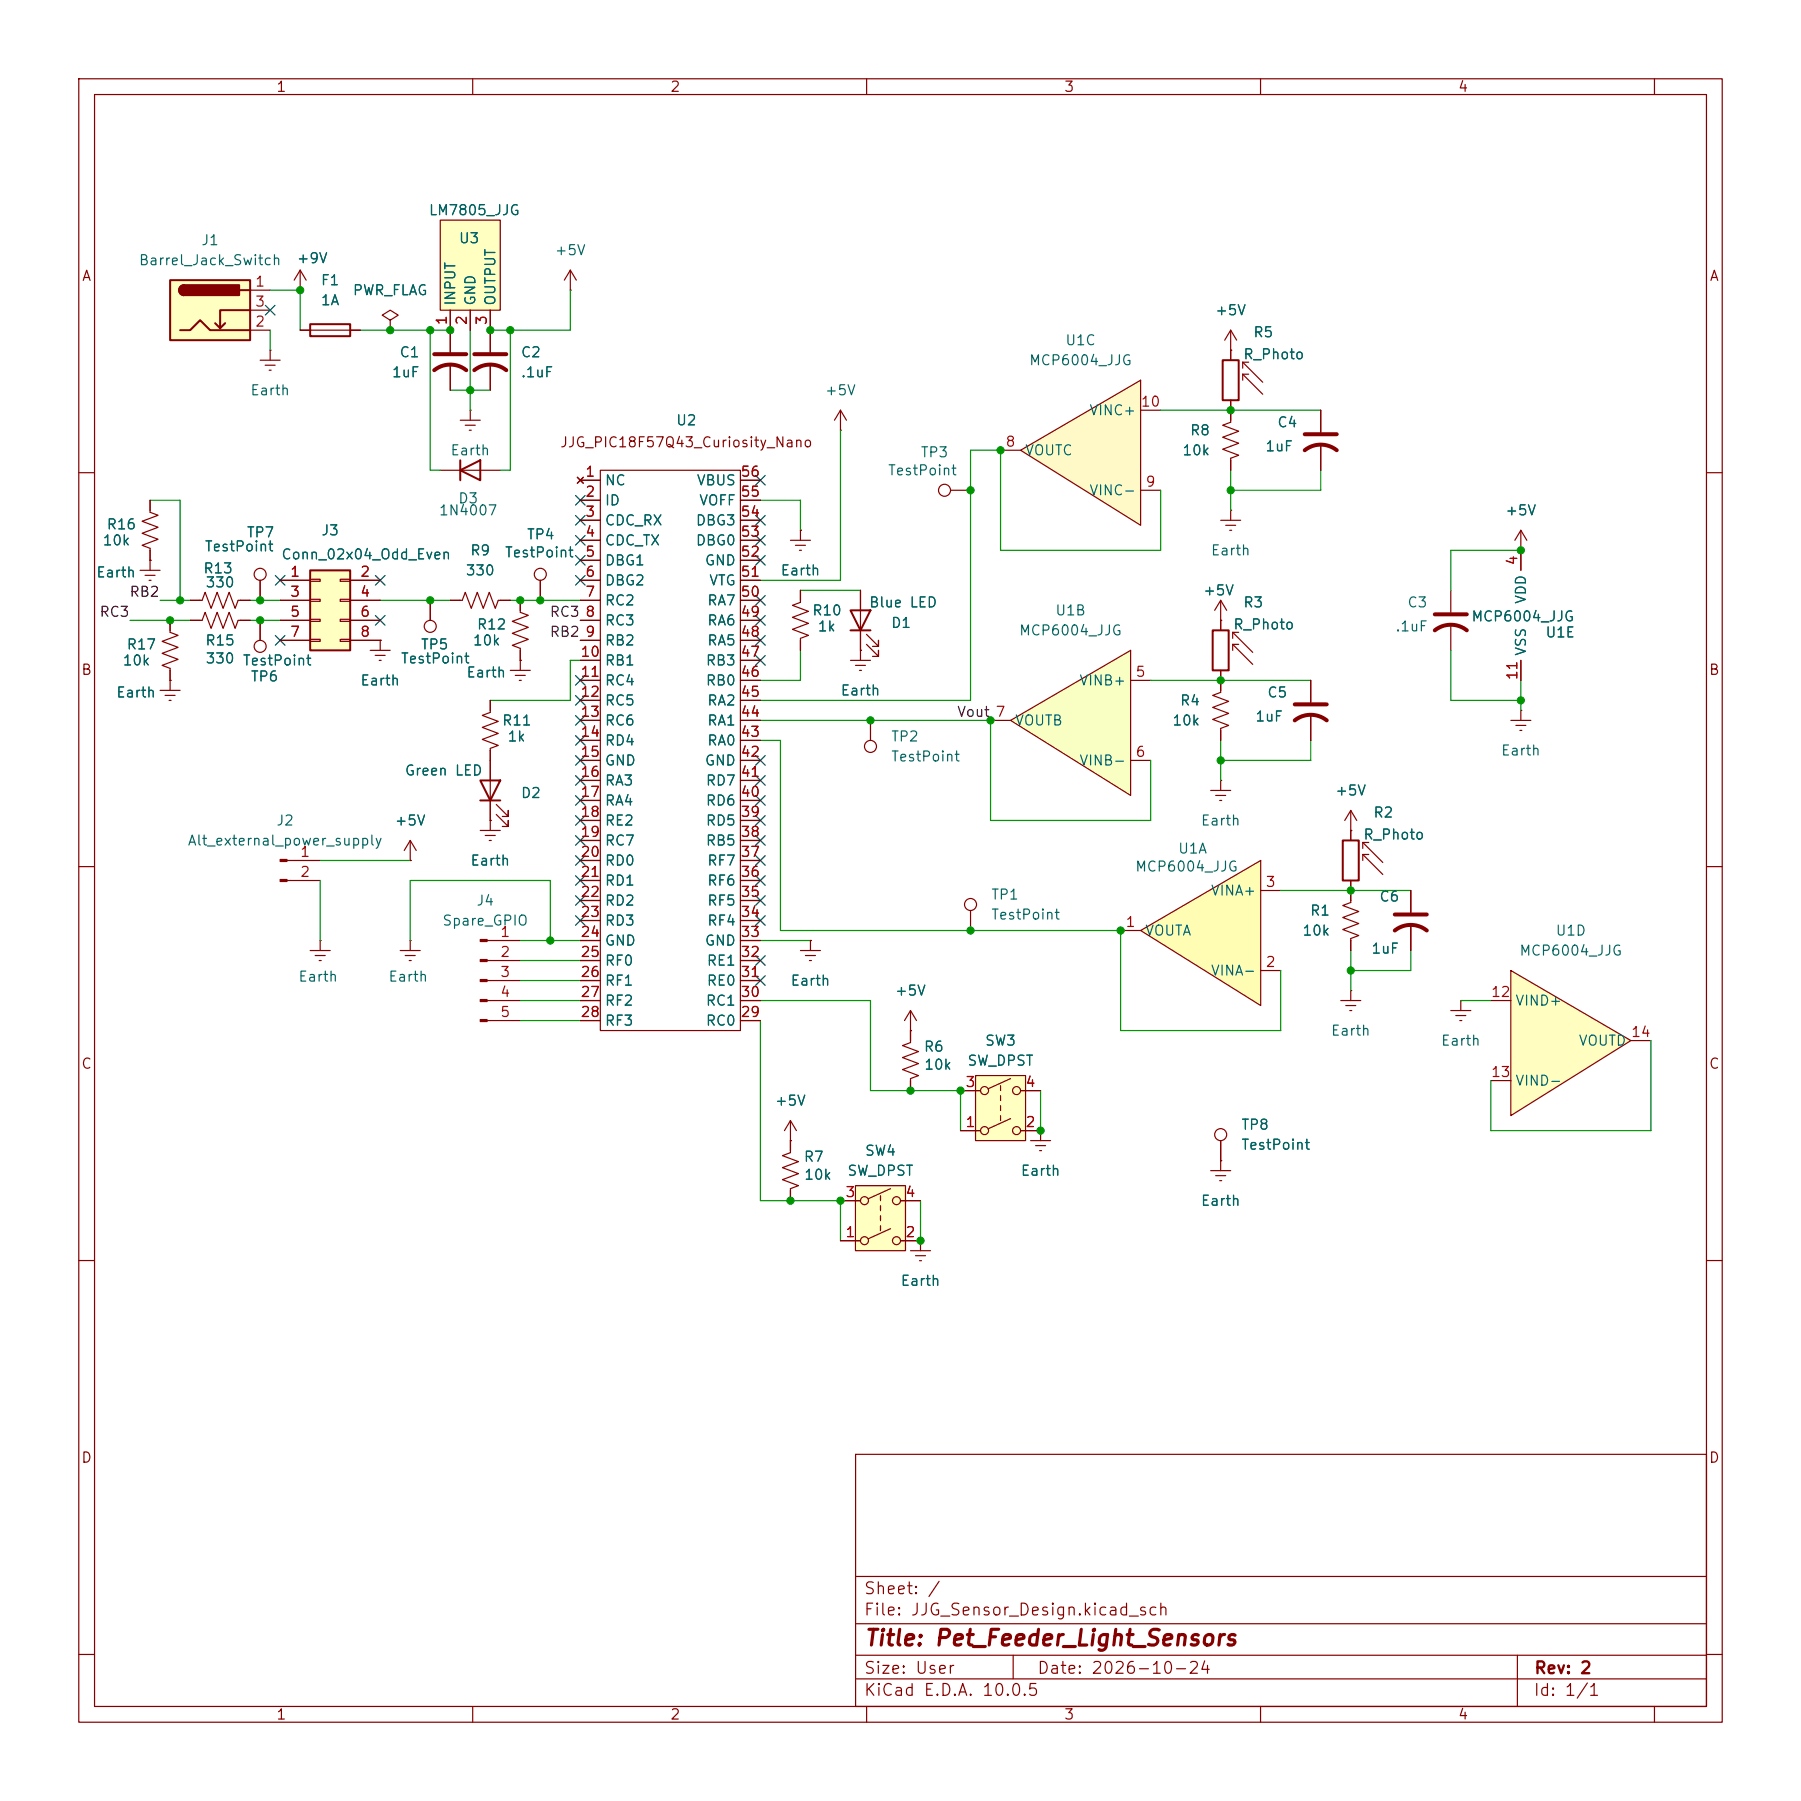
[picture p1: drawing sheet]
<svg xmlns="http://www.w3.org/2000/svg" width="229mm" height="229mm" viewBox="0 0 229 229" stroke-linecap="round" stroke-linejoin="round" font-family="sans-serif">
<g fill="none" stroke="#840000" stroke-width=".15">
<path d="M10 10h208.6v208.6h-208.6zM12 12h204.6v204.6h-204.6zM60 10v2M110 10v2M160 10v2M210 10v2M10 60h2M216.6 60h2M10 110h2M40.6 119.4h.1M40.6 119.4v1.3M216.6 110h2"/>
<path d="M39.4 120.7h2.5M40 121.3h1.3M40.5 121.9h.3M10 160h2M216.6 160h2M108.6 184.6h108v32h-108zM10 210h2M60 216.6v2M108.6 213.1h108M108.6 210.1h108M108.6 206.1h108M108.6 200.1h108"/>
<path d="M110 216.6v2M128.6 210.1v3M160 216.6v2M192.6 210.1v6.5M210 216.6v2M216.6 210h2"/>
</g>
<path d="M123.8 136.5h6.4v8.3h-6.4z" fill="#ffffc2"/>
<g fill="none" stroke="#840000" stroke-width=".15">
<path d="M121.9 138.4h2.6M123.8 136.5h6.4v8.3h-6.4zM127 137.8v.6M127 139.1v.6M128.3 136.9l-2.8 1.3M129.5 138.4h2.6M121.9 143.5h2.6M127 140.3v.7M127 141.6v.6M128.3 142l-2.8 1.3M129.5 143.5h2.6"/>
<circle cx="125" cy="138.4" r=".51"/>
<circle cx="129" cy="138.4" r=".51"/>
<circle cx="125" cy="143.5" r=".51"/>
<circle cx="129" cy="143.5" r=".51"/>
</g>
<path d="M128.3 91.4l15.2-8.8v18.4z" fill="#f9ffc2"/>
<path d="M125.7 91.4h2.6M128.3 91.4l15.2-8.8v18.4zM143.5 86.4h2.5M143.5 96.5h2.5" fill="none" stroke="#840000" stroke-width=".15"/>
<path d="M144.8 118.1l15.2-8.9v18.4z" fill="#fffcb4"/>
<g fill="none" stroke="#840000" stroke-width=".15">
<path d="M68.6 73.7v2.5M101.6 74.9v1.6l-1 .3 2 .8-2 .8 2 .7-2 .8 2 .7-1 .4v1.6M154.9 99.1h.1M154.9 99.1v1.2M142.2 118.1h2.6M144.8 118.1l15.2-8.9v18.4zM153.7 100.3h2.5M154.3 101h1.3M154.8 101.6h.3M160 113h2.6M160 123.2h2.6"/>
<circle cx="68.6" cy="72.9" r=".76"/>
</g>
<path d="M191.8 123.2l15.2 8.9-15.2 9.5z" fill="#fffdc0"/>
<g fill="none" stroke="#840000" stroke-width=".15">
<path d="M72.4 36.8h.1M72.4 34.3l.8 1.3M72.4 34.3l-.8 1.3M72.4 34.3v2.5M106.7 54.6h.1M106.7 52.1l.7 1.2M106.7 52.1l-.8 1.2M106.7 52.1v2.5M57.1 76.2h1.6l.4-1 .7 2 .8-2 .7 2 .8-2 .8 2 .3-1h1.6M100.3 68.6h2.6M101 69.2h1.2M101.5 69.9h.2"/>
<path d="M101.6 67.3h.1M101.6 67.3v1.3M184.1 74.9v2.8M184.1 79.2v3.4M193 69.9h.1M193 67.3l-.7 1.3M193 67.3l.8 1.3M193 67.3v5.1M62.2 96.5v8.9M166.4 86.4v2.8M166.4 90.7v3.3M193 83.8v2.6"/>
<path d="M61 105.4h2.5M61.6 106h1.3M62.1 106.7h.3M62.2 104.1h.1M63 103.4l1.5 1.5v-.8v.8h-.7M63 102.1l1.5 1.5v-.7v.7h-.7M171.4 111.8v2.8l-1 .3 2.1 .8-2.1 .8 2.1 .7-2.1 .8 2.1 .7-1.1 .4v1.6M171.4 105.4h.1M171.4 102.9v3.8M171.4 102.9l.8 1.2M171.4 102.9l-.7 1.2M173 108.5l2.5 2.5"/>
<path d="M173 108.5h.7M173 106.9v.8M173 108.5v.7M173 106.9l2.5 2.6M173 106.9h.7M179.1 113v2.8M179.1 117.3v3.4M115.6 130.8h.1M115.6 128.3l.7 1.2M115.6 128.3l-.8 1.2M115.6 128.3v2.5M184.1 128.3h2.6"/>
<path d="M184.8 128.9h1.3M185.3 129.5h.2M185.4 127h.1M185.4 127v1.3M189.2 127h2.6M189.2 137.2h2.6M191.8 123.2l15.2 8.9-15.2 9.5zM207 132.1h2.5"/>
</g>
<path d="M61 99.1h2.5l-1.3 2.5zM61 101.6h2.5M170.4 106.7h2.1v5.1h-2.1z" fill="none" stroke="#840000" stroke-width=".25"/>
<path d="M182.1 78h4.1M164.3 91.4a3.3 3.3 0 0 1 4.1 0M164.3 89.4h4.1M182.1 80a3.3 3.3 0 0 1 4.1 0M177 118.1a3.3 3.3 0 0 1 4.1 0M177 116.1h4.1" fill="none" stroke="#840000" stroke-width=".51"/>
<path d="M55.9 27.9h7.6v11.5h-7.6z" fill="#ffffc2"/>
<g fill="none" stroke="#840000" stroke-width=".15">
<path d="M38.1 36.8h.1M38.1 34.3l-.8 1.3M38.1 34.3l.8 1.3M38.1 34.3v2.5M55.9 27.9h7.6v11.5h-7.6zM57.1 39.4v2.5M59.7 39.4v2.5M62.2 39.4v5.3M33 45.7h2.6M33.7 46.4h1.2M34.2 47h.2M34.3 44.5h.1"/>
<path d="M34.3 44.5v1.2M38.1 41.9h7.6M49.5 40.6l1-.6-1-.6-1 .6 1 .6v1.3M49.5 41.9h.1M55.9 59.7h7.6M58.4 53.3h2.6M59.1 54h1.2M59.6 54.6h.2M59.7 52.1h.1M59.7 52.1v1.2M62.2 46.2v3.3M156.2 44.5h.1"/>
<path d="M156.2 41.9v3.8M156.2 50.8v1.3M156.2 41.9l.8 1.3M156.2 41.9l-.8 1.3M157.7 47.5l2.6 2.5M157.7 47.5h.8M157.7 46v.7M157.7 47.5v.8M157.7 46l2.6 2.5M157.7 46h.8M17.8 72.4h2.5M18.4 73h1.3"/>
<path d="M18.9 73.7h.3M19 63.5v1.5l1.1 .4-2.1 .8 2.1 .7-2.1 .8 2.1 .8-2.1 .7 1 .4v2.8M19 71.1h.1M21.6 78.7v1.6l1 .3-2 .8 2 .8-2 .7 2 .8-2 .8 1 .3v2.8M24.1 78.7h1.6l.3-1 .8 2.1 .8-2.1 .7 2.1 .8-2.1 .7 2.1 .4-1.1h1.5M24.1 76.2h1.6l.3-1 .8 2 .8-2 .7 2 .8-2 .7 2 .4-1h1.5M33 73.7v2.5M33 78.7v2.6M54.6 76.2v2.5M66 76.2v1.5l1.1 .4-2.1 .8 2.1 .7-2.1 .8 2.1 .8-2.1 .7 1 .4v2.8M154.9 78.7h.1M154.9 76.2v3.8"/>
<path d="M154.9 76.2l.8 1.3M154.9 76.2l-.7 1.3M20.3 87.6h2.6M21 88.3h1.2M21.5 88.9h.2M21.6 86.4h.1M62.2 88.9v1.5l-1 .4 2 .8-2 .7 2 .8-2 .8 2 .7-1 .4v1.5M64.8 85.1h2.5M65.4 85.7h1.3M65.9 86.4h.3M66 83.8h.1M154.9 85.1v2.8l-1 .4 2.1 .7-2.1 .8 2.1 .8-2.1 .7 2.1 .8-1.1 .4v1.5"/>
<path d="M156.5 81.8l2.5 2.5M156.5 81.8h.7M156.5 80.3v.7M156.5 81.8v.8M156.5 80.3l2.5 2.5M156.5 80.3h.7M61.8 119.4h4.2M102.9 119.4h.1M102.9 119.4v1.3M123.2 115.6v2.5M61.8 121.9h4.2M61.8 124.5h4.2"/>
<path d="M61.8 127h4.2M61.8 129.5h4.2M101.6 120.7h2.5M102.2 121.3h1.3M102.7 121.9h.3M115.6 130.8v1.5l-1 .4 2 .8-2 .7 2 .8-2 .8 2 .7-1 .4v1.5"/>
<circle cx="33" cy="72.9" r=".76"/>
<circle cx="54.6" cy="79.5" r=".76"/>
<circle cx="33" cy="82" r=".76"/>
<circle cx="123.2" cy="114.8" r=".76"/>
</g>
<path d="M39.4 41.1h5v1.6h-5zM58.4 59.7l2.6-1.3v2.6zM58.4 58.4v2.6M155.2 45.7h2v5.1h-2zM153.9 80h2.1v5.1h-2.1z" fill="none" stroke="#840000" stroke-width=".25"/>
<path d="M60.2 47a3.3 3.3 0 0 1 4.1 0M60.2 45h4.1" fill="none" stroke="#840000" stroke-width=".51"/>
<g fill="#840000" stroke="#840000" stroke-width=".15">
<path d="M61 119.3h.8v.2h-.8z"/>
<path d="M61 121.8h.8v.2h-.8z"/>
<path d="M61 124.3h.8v.3h-.8z"/>
<path d="M61 126.9h.8v.2h-.8z"/>
<path d="M61 129.4h.8v.3h-.8z"/>
</g>
<path d="M21.6 35.6h10.1v7.6h-10.1z" fill="#ffffc2"/>
<path d="M21.6 35.6h10.1v7.6h-10.1zM23.4 36.2a.64 .64 0 0 0-.7 .6 .64 .64 0 0 0 .7 .7M30.5 36.8h1.2M31.7 39.4h-3.8v2.3l-.6-.7M22.9 41.9h1.2l1.3-1.3 1.3 1.3h5M28.6 41l-.7 .7" fill="none" stroke="#840000" stroke-width=".25"/>
<g fill="#840000" stroke="#840000" stroke-width=".25">
<path d="M22.9 36.4l.5-.2v1.3a.63 .63 0 0 1-.6-.4 .63 .63 0 0 1 .1-.7z"/>
<path d="M23.4 36.2h7v1.3h-7z"/>
</g>
<g fill="none" stroke="#840000" stroke-width=".15">
<path d="M31.7 36.8h2.6M31.7 39.4h2.6M31.7 41.9h2.6M120.6 62.2h2.6M107.9 83.8h2.6M108.6 84.5h1.3M109.1 85.1h.2M109.2 82.6h.1M109.2 82.6v1.2M52.1 109.2h.1M52.1 106.7l.7 1.3M52.1 106.7l-.8 1.3"/>
<path d="M52.1 106.7v2.5M100.3 144.8h.1M100.3 142.2l.8 1.3M100.3 142.2l-.7 1.3M100.3 142.2v2.6"/>
<circle cx="119.9" cy="62.2" r=".76"/>
</g>
<path d="M108.6 150.5h6.3v8.3h-6.3z" fill="#ffffc2"/>
<g fill="none" stroke="#840000" stroke-width=".15">
<path d="M47 82.6h2.5M47.6 83.2h1.3M48.1 83.8h.3M48.3 81.3h.1M48.3 81.3v1.3M36.4 109.2h4.2M36.4 111.8h4.2M52.1 119.4h.1M52.1 119.4v1.3M50.8 120.7h2.5M51.4 121.3h1.3M51.9 121.9h.3"/>
<path d="M100.3 144.8v1.5l-1 .4 2 .7-2 .8 2 .8-2 .7 2 .8-1 .4v1.5M106.7 157.5h2.5M106.7 152.4h2.5M108.6 150.5h6.3v8.3h-6.3zM111.8 151.8v.6M111.8 153v.7M111.8 154.3v.6M111.8 155.6v.6M113 150.9l-2.8 1.2M113 156l-2.8 1.2M114.3 157.5h2.5M114.3 152.4h2.5"/>
<path d="M115.6 158.8h2.5M116.2 159.4h1.3M116.8 157.5h.1M116.8 157.5v1.3M116.7 160h.3"/>
<circle cx="109.7" cy="157.5" r=".51"/>
<circle cx="109.7" cy="152.4" r=".51"/>
<circle cx="113.8" cy="157.5" r=".51"/>
<circle cx="113.8" cy="152.4" r=".51"/>
</g>
<g fill="#840000" stroke="#840000" stroke-width=".15">
<path d="M35.6 109.1h.8v.2h-.8z"/>
<path d="M35.6 111.6h.8v.3h-.8z"/>
</g>
<path d="M39.4 72.4h5v10.2h-5z" fill="#ffffc2"/>
<path d="M39.4 72.4h5v10.2h-5zM107.9 77.5h2.6l-1.3 2.5zM107.9 80h2.6" fill="none" stroke="#840000" stroke-width=".25"/>
<g fill="none" stroke="#840000" stroke-width=".15">
<path d="M57.1 41.9v2.8M57.1 46.2v3.3M76.2 59.7h17.8v71.1h-17.8zM35.6 73.7h3.8M35.6 76.2h3.8M35.6 78.7h3.8M39.4 73.5h1.2v.3h-1.2zM39.4 76.1h1.2v.2h-1.2zM39.4 78.6h1.2v.3h-1.2zM43.2 73.5h1.2v.3h-1.2zM43.2 76.1h1.2v.2h-1.2zM43.2 78.6h1.2v.3h-1.2z"/>
<path d="M44.4 73.7h3.9M44.4 76.2h3.9M44.4 78.7h3.9M73.3 60.6l.7 .7M73.7 73.7h2.5M73.7 76.2h2.5M73.7 78.7h2.5M73.7 61h2.5M73.7 63.5h2.5M73.7 66h2.5M73.7 68.6h2.5M73.7 71.1h2.5"/>
<path d="M74 60.6l-.7 .7M94 73.7h2.5M94 76.2h2.5M94 78.7h2.5M94 61h2.5M94 63.5h2.5M94 66h2.5M94 68.6h2.5M94 71.1h2.5M109.2 74.9v7.7M35.6 81.3h3.8M39.4 81.2h1.2v.2h-1.2z"/>
<path d="M43.2 81.2h1.2v.2h-1.2zM44.4 81.3h3.9M73.7 81.3h2.5M73.7 83.8h2.5M73.7 86.4h2.5M73.7 88.9h2.5M73.7 91.4h2.5M73.7 94h2.5M73.7 96.5h2.5M73.7 99.1h2.5M94 81.3h2.5M94 83.8h2.5"/>
<path d="M94 86.4h2.5M94 88.9h2.5M94 91.4h2.5M94 94h2.5M94 96.5h2.5M94 99.1h2.5M110 81.8l1.5 1.5v-.7v.7h-.8M110 80.5l1.5 1.5v-.7v.7h-.8M110.5 91.4v2.6M191.8 91.4h2.5M192.4 92.1h1.3M192.9 92.7h.3"/>
<path d="M193 90.2h.1M193 90.2v1.2M73.7 101.6h2.5M73.7 104.1h2.5M73.7 106.7h2.5M73.7 109.2h2.5M73.7 111.8h2.5M73.7 114.3h2.5M73.7 116.8h2.5M73.7 119.4h2.5M94 101.6h2.5M94 104.1h2.5"/>
<path d="M94 106.7h2.5M94 109.2h2.5M94 111.8h2.5M94 114.3h2.5M94 116.8h2.5M94 119.4h2.5M73.7 121.9h2.5M73.7 124.5h2.5M73.7 127h2.5M73.7 129.5h2.5M94 121.9h2.5M94 124.5h2.5"/>
<path d="M94 127h2.5M94 129.5h2.5M170.2 127h2.5M170.8 127.6h1.3M171.3 128.3h.3M171.4 125.7h.1M171.4 125.7v1.3M130.8 144.8h2.5M131.4 145.4h1.3M132 146.1h.2M132.1 143.5h.1M132.1 143.5v1.3"/>
<path d="M153.7 148.6h2.5M154.3 149.2h1.3M154.8 149.9h.3M154.9 147.3h.1M154.9 144.8v3.8"/>
<circle cx="110.5" cy="94.7" r=".76"/>
<circle cx="154.9" cy="144" r=".76"/>
</g>
<path d="M55.1 47a3.3 3.3 0 0 1 4.1 0M55.1 45h4.1" fill="none" stroke="#840000" stroke-width=".51"/>
<path d="M129.5 57.2l15.3-8.9v18.4z" fill="#fff9c7"/>
<g fill="none" stroke="#840000" stroke-width=".15">
<path d="M38.1 36.8h.1M57.1 39.4v5.3M59.7 39.4v2.5M62.2 39.4v5.3M38.1 41.9h1.3M44.4 41.9h1.3M49.5 41.9h.1M57.1 46.2v3.3M62.2 46.2v3.3M127 57.2h2.5M129.5 57.2l15.3-8.9v18.4zM144.8 52.1h2.5"/>
<path d="M156.2 50.8v2.8l-1 .4 2 .7-2 .8 2 .8-2 .7 2 .8-1 .4v1.5M156.2 44.5h.1M156.2 44.5v1.2M167.6 52.1v2.8M167.6 56.4v3.3M19 71.1h.1M19 63.5v1.3M19 69.9v1.2M21.6 78.7v1.3M24.1 78.7h1.3M24.1 76.2h1.3M30.5 78.7h1.2"/>
<path d="M30.5 76.2h1.2M33 73.7v2.5M33 78.7v2.6M35.6 78.7h3.8M35.6 76.2h3.8M35.6 73.7h3.8M44.4 78.7h3.9M44.4 76.2h3.9M44.4 73.7h3.9M54.6 76.2v2.5M57.1 76.2h1.3M63.5 76.2h1.3"/>
<path d="M66 76.2v1.3M68.6 73.7v2.5M73.3 60.6l.7 .7M73.7 66h2.5M73.7 78.7h2.5M73.7 76.2h2.5M73.7 73.7h2.5M73.7 61h2.5M73.7 63.5h2.5M73.7 68.6h2.5M73.7 71.1h2.5M74 60.6l-.7 .7"/>
<path d="M94 66h2.5M94 78.7h2.5M94 76.2h2.5M94 73.7h2.5M94 61h2.5M94 63.5h2.5M94 68.6h2.5M94 71.1h2.5M101.6 67.3h.1M101.6 74.9v1.3M109.2 74.9v2.6M144.8 62.2h2.5"/>
<path d="M154.9 78.7h.1M154.9 66h2.6M154.9 78.7v1.3M155.6 66.7h1.2M156.1 67.3h.2M156.2 64.8h.1M156.2 64.8v1.2M193 69.9h.1M193 69.9v2.5M21.6 86.4h.1M21.6 85.1v1.3M35.6 81.3h3.8"/>
<path d="M44.4 81.3h3.9M48.3 81.3h.1M62.2 88.9v1.3M62.2 95.3v3.8M66 83.8h.1M66 82.6v1.2M73.7 81.3h2.5M73.7 83.8h2.5M73.7 86.4h2.5M73.7 88.9h2.5M73.7 91.4h2.5M73.7 94h2.5"/>
<path d="M73.7 96.5h2.5M73.7 99.1h2.5M94 81.3h2.5M94 83.8h2.5M94 86.4h2.5M94 88.9h2.5M94 91.4h2.5M94 94h2.5M94 96.5h2.5M94 99.1h2.5M101.6 81.3v1.3M109.2 82.6h.1"/>
<path d="M109.2 80v2.6M154.9 85.1v2.5M154.9 92.7v1.3M166.4 86.4v2.8M166.4 90.7v3.3M193 83.8v2.6M52.1 109.2h.1M62.2 104.1h.1M62.2 101.6v2.5M73.7 101.6h2.5M73.7 104.1h2.5M73.7 106.7h2.5"/>
<path d="M73.7 109.2h2.5M73.7 111.8h2.5M73.7 114.3h2.5M73.7 116.8h2.5M73.7 119.4h2.5M94 101.6h2.5M94 104.1h2.5M94 106.7h2.5M94 109.2h2.5M94 111.8h2.5M94 114.3h2.5M94 116.8h2.5"/>
<path d="M94 119.4h2.5M102.9 119.4h.1M171.4 105.4h.1M171.4 105.4v1.3M171.4 111.8v2.5M171.4 119.4v1.3M179.1 113v2.8M179.1 117.3v3.4M73.7 121.9h2.5M73.7 124.5h2.5M73.7 127h2.5M73.7 129.5h2.5"/>
<path d="M94 121.9h2.5M94 124.5h2.5M94 127h2.5M94 129.5h2.5M115.6 130.8h.1M115.6 130.8v1.3M115.6 137.2v1.2M121.9 138.4h2.6M129.5 138.4h2.6M100.3 144.8h.1M100.3 144.8v1.3M100.3 151.1v1.3"/>
<path d="M106.7 157.5h2.5M106.7 152.4h2.5M114.3 157.5h2.5M114.3 152.4h2.5M116.8 157.5h.1M121.9 143.5h2.6M129.5 143.5h2.6M132.1 143.5h.1M154.9 147.3h.1M154.9 144.8v2.5"/>
</g>
<path d="M165.6 57.2a3.3 3.3 0 0 1 4.1 0M165.6 55.1h4.1" fill="none" stroke="#840000" stroke-width=".51"/>
<g fill="none" stroke="#009600" stroke-width=".15">
<path d="M34.3 36.8h3.8v5.1M72.4 36.8v5.1h-10.2M34.3 41.9v2.6M45.7 41.9h11.4M54.6 41.9v17.8h1.3M57.1 49.5h5.1M59.7 41.9v10.2M64.8 41.9v17.8h-1.3M106.7 54.6v19.1h-10.2M147.3 52.1h20.3M156.2 59.7v5.1M167.6 59.7v2.5h-11.4"/>
<path d="M16.5 78.7h7.6M19 63.5h3.9v12.7M20.3 76.2h3.8M31.7 76.2h3.9M31.7 78.7h3.9M48.3 76.2h8.8M64.8 76.2h8.9M96.5 63.5h5.1v3.8M101.6 74.9h7.6M147.3 62.2v7.7h-20.3v-12.7h-3.8v31.7h-26.7M193 69.9h-8.9v5M73.7 83.8h-1.3v5.1h-10.2"/>
<path d="M96.5 94h2.6v24.1h43.1v12.7h20.4v-7.6M96.5 91.4h29.2v12.7h20.3v-7.6M101.6 82.6v3.8h-5.1M146 86.4h20.4M154.9 94v5.1M166.4 94v2.5h-11.5M184.1 82.6v6.3h8.9M193 86.4v3.8M40.6 111.8v7.6M40.6 109.2h11.5M52.1 119.4v-7.6h17.7v7.6M66 119.4h7.7"/>
<path d="M96.5 119.4h6.4M162.6 113h16.5M66 129.5h7.7M66 124.5h7.7M66 127h7.7M66 121.9h7.7M96.5 127h14v11.4h11.4v5.1M96.5 129.5v22.9h10.2v5.1M132.1 138.4v5.1M171.4 120.7v5M179.1 120.7v2.5h-7.7M185.4 127h3.8"/>
<path d="M209.5 132.1v11.4h-20.3v-6.3M116.8 152.4v5.1"/>
</g>
<g fill="none" stroke="#000084" stroke-width=".15">
<path d="M33.7 38.8l1.2 1.2M34.9 38.8l-1.2 1.2M35 73.1l1.2 1.2M36.2 73.1l-1.2 1.2M47.7 73.1l1.2 1.2M47.7 78.1l1.2 1.2M48.9 73.1l-1.2 1.2M48.9 78.1l-1.2 1.2M73.1 70.5l1.2 1.2M73.1 68l1.2 1.2M73.1 73.1l1.2 1.2M73.1 62.9l1.2 1.2"/>
<path d="M73.1 65.4l1.2 1.2M74.3 70.5l-1.2 1.2M74.3 68l-1.2 1.2M74.3 73.1l-1.2 1.2M74.3 62.9l-1.2 1.2M74.3 65.4l-1.2 1.2M95.9 75.6l1.2 1.2M95.9 78.1l1.2 1.2M95.9 60.4l1.2 1.2M95.9 70.5l1.2 1.2M95.9 65.4l1.2 1.2M95.9 68l1.2 1.2"/>
<path d="M97.1 75.6l-1.2 1.2M97.1 78.1l-1.2 1.2M97.1 68l-1.2 1.2M97.1 70.5l-1.2 1.2M97.1 60.4l-1.2 1.2M97.1 65.4l-1.2 1.2M35 80.7l1.2 1.2M36.2 80.7l-1.2 1.2M73.1 90.8l1.2 1.2M73.1 98.5l1.2 1.2M73.1 93.4l1.2 1.2M73.1 95.9l1.2 1.2"/>
<path d="M73.1 85.8l1.2 1.2M73.1 88.3l1.2 1.2M74.3 98.5l-1.2 1.2M74.3 90.8l-1.2 1.2M74.3 93.4l-1.2 1.2M74.3 95.9l-1.2 1.2M74.3 85.8l-1.2 1.2M74.3 88.3l-1.2 1.2M95.9 98.5l1.2 1.2M95.9 95.9l1.2 1.2M95.9 83.2l1.2 1.2M95.9 80.7l1.2 1.2"/>
<path d="M97.1 98.5l-1.2 1.2M97.1 95.9l-1.2 1.2M97.1 83.2l-1.2 1.2M97.1 80.7l-1.2 1.2M73.1 101l1.2 1.2M73.1 106.1l1.2 1.2M73.1 116.2l1.2 1.2M73.1 111.2l1.2 1.2M73.1 113.7l1.2 1.2M73.1 108.6l1.2 1.2M73.1 103.5l1.2 1.2M74.3 101l-1.2 1.2"/>
<path d="M74.3 106.1l-1.2 1.2M74.3 116.2l-1.2 1.2M74.3 103.5l-1.2 1.2M74.3 111.2l-1.2 1.2M74.3 113.7l-1.2 1.2M74.3 108.6l-1.2 1.2M95.9 106.1l1.2 1.2M95.9 111.2l1.2 1.2M95.9 113.7l1.2 1.2M95.9 103.5l1.2 1.2M95.9 116.2l1.2 1.2M95.9 108.6l1.2 1.2"/>
<path d="M95.9 101l1.2 1.2M97.1 106.1l-1.2 1.2M97.1 111.2l-1.2 1.2M97.1 113.7l-1.2 1.2M97.1 103.5l-1.2 1.2M97.1 116.2l-1.2 1.2M97.1 108.6l-1.2 1.2M97.1 101l-1.2 1.2M95.9 123.9l1.2 1.2M95.9 121.3l1.2 1.2M97.1 123.9l-1.2 1.2M97.1 121.3l-1.2 1.2"/>
</g>
<g fill="#009600" stroke="#009600" stroke-width=".13">
<circle cx="110.5" cy="91.4" r=".46"/>
<circle cx="33" cy="76.2" r=".46"/>
<circle cx="22.9" cy="76.2" r=".46"/>
<circle cx="21.6" cy="78.7" r=".46"/>
<circle cx="38.1" cy="36.8" r=".46"/>
<circle cx="33" cy="78.7" r=".46"/>
<circle cx="57.1" cy="41.9" r=".46"/>
<circle cx="49.5" cy="41.9" r=".46"/>
<circle cx="54.6" cy="41.9" r=".46"/>
<circle cx="66" cy="76.2" r=".46"/>
<circle cx="68.6" cy="76.2" r=".46"/>
<circle cx="62.2" cy="41.9" r=".46"/>
<circle cx="64.8" cy="41.9" r=".46"/>
<circle cx="59.7" cy="49.5" r=".46"/>
<circle cx="54.6" cy="76.2" r=".46"/>
<circle cx="69.8" cy="119.4" r=".46"/>
<circle cx="123.2" cy="62.2" r=".46"/>
<circle cx="125.7" cy="91.4" r=".46"/>
<circle cx="132.1" cy="143.5" r=".46"/>
<circle cx="121.9" cy="138.4" r=".46"/>
<circle cx="100.3" cy="152.4" r=".46"/>
<circle cx="116.8" cy="157.5" r=".46"/>
<circle cx="106.7" cy="152.4" r=".46"/>
<circle cx="123.2" cy="118.1" r=".46"/>
<circle cx="115.6" cy="138.4" r=".46"/>
<circle cx="193" cy="69.9" r=".46"/>
<circle cx="171.4" cy="113" r=".46"/>
<circle cx="142.2" cy="118.1" r=".46"/>
<circle cx="154.9" cy="96.5" r=".46"/>
<circle cx="193" cy="88.9" r=".46"/>
<circle cx="171.4" cy="123.2" r=".46"/>
<circle cx="127" cy="57.2" r=".46"/>
<circle cx="156.2" cy="62.2" r=".46"/>
<circle cx="156.2" cy="52.1" r=".46"/>
<circle cx="154.9" cy="86.4" r=".46"/>
</g>
<text font-size="2" fill="#840000" x="109.6" y="209.4">Title: Pet_Feeder_Light_Sensors</text>
<g font-size="1.5" fill="#840000">
<text x="109.6" y="202.7">Sheet: /</text>
<text x="109.6" y="205.4">File: JJG_Sensor_Design.kicad_sch</text>
<text x="109.6" y="215.6">KiCad E.D.A. 10.0.5</text>
<text x="109.6" y="212.8">Size: User</text>
<text x="131.6" y="212.8">Date: 2026-10-24</text>
<text x="194.6" y="215.6">Id: 1/1</text>
<text x="194.6" y="212.8">Rev: 2</text>
</g>
<g font-size="1.3" fill="#840000">
<text x="35" y="12">1</text>
<text x="85" y="12">2</text>
<text x="135" y="12">3</text>
<text x="185" y="12">4</text>
<text x="10.3" y="36">A</text>
<text x="216.9" y="36">A</text>
<text x="71" y="57.1">JJG_PIC18F57Q43_Curiosity_Nano</text>
<text x="10.2" y="86">B</text>
<text x="216.8" y="86">B</text>
<text x="10.2" y="136">C</text>
<text x="216.8" y="136">C</text>
<text x="10.2" y="186">D</text>
<text x="216.8" y="186">D</text>
<text x="35" y="218.6">1</text>
<text x="85" y="218.6">2</text>
<text x="135" y="218.6">3</text>
<text x="185" y="218.6">4</text>
</g>
<g font-size="1.3" fill="#006464">
<text x="54.3" y="27.6">LM7805_JJG</text>
<text x="17.5" y="34">Barrel_Jack_Switch</text>
<text x="25.5" y="31.4">J1</text>
<text x="37.6" y="33.7">+9V</text>
<text x="58.2" y="31.2">U3</text>
<text x="70.3" y="32.7">+5V</text>
<text x="40.6" y="36.5">F1</text>
<text x="40.6" y="39.1">1A</text>
<text x="44.7" y="37.8">PWR_FLAG</text>
<text x="58.1" y="38.9" transform="rotate(-90 58.1 38.9)">INPUT</text>
<text x="60.7" y="38.9" transform="rotate(-90 60.7 38.9)">GND</text>
<text x="63.2" y="38.9" transform="rotate(-90 63.2 38.9)">OUTPUT</text>
<text x="154.1" y="40.3">+5V</text>
<text x="50.6" y="45.7">C1</text>
<text x="66" y="45.7">C2</text>
<text x="130.5" y="46.7">MCP6004_JJG</text>
<text x="135.1" y="44.1">U1C</text>
<text x="157.7" y="45.9">R_Photo</text>
<text x="159" y="43.1">R5</text>
<text x="31.7" y="50.5">Earth</text>
<text x="49.7" y="48.2">1uF</text>
<text x="66" y="48.2">.1uF</text>
<text x="104.6" y="50.5">+5V</text>
<text x="138.2" y="53">VINC+</text>
<text x="57.1" y="58.1">Earth</text>
<text x="85.7" y="54.3">U2</text>
<text x="116.8" y="58.4">TP3</text>
<text x="130" y="58.1">VOUTC</text>
<text x="150" y="58.1">10k</text>
<text x="151" y="55.6">R8</text>
<text x="160.5" y="57.6">1uF</text>
<text x="162" y="54.6">C4</text>
<text x="55.6" y="65.7">1N4007</text>
<text x="58.1" y="64.2">D3</text>
<text x="76.7" y="61.9">NC</text>
<text x="76.7" y="64.5">ID</text>
<text x="88.3" y="61.9">VBUS</text>
<text x="88.6" y="64.5">VOFF</text>
<text x="112.6" y="60.7">TestPoint</text>
<text x="138.2" y="63.2">VINC-</text>
<text x="191" y="65.7">+5V</text>
<text x="12.9" y="69.5">10k</text>
<text x="13.4" y="67.5">R16</text>
<text x="25.9" y="70.3">TestPoint</text>
<text x="31.2" y="68.5">TP7</text>
<text x="35.6" y="71.3">Conn_02x04_Odd_Even</text>
<text x="40.7" y="68.3">J3</text>
<text x="59.6" y="70.8">R9</text>
<text x="64" y="71.1">TestPoint</text>
<text x="66.8" y="68.8">TP4</text>
<text x="76.7" y="67">CDC_RX</text>
<text x="76.7" y="69.5">CDC_TX</text>
<text x="88.2" y="69.5">DBG0</text>
<text x="88.2" y="67">DBG3</text>
<text x="153.6" y="70.8">Earth</text>
<text x="12.1" y="73.6">Earth</text>
<text x="25.7" y="73.1">R13</text>
<text x="26" y="74.9">330</text>
<text x="59" y="73.4">330</text>
<text x="76.7" y="72.1">DBG1</text>
<text x="76.7" y="74.6">DBG2</text>
<text x="76.7" y="77.2">RC2</text>
<text x="89.4" y="72.1">GND</text>
<text x="89.7" y="77.2">RA7</text>
<text x="89.9" y="74.6">VTG</text>
<text x="99" y="73.4">Earth</text>
<text x="110.2" y="77.4">Blue LED</text>
<text x="152.6" y="75.9">+5V</text>
<text x="157.7" y="77.4">R3</text>
<text x="178.5" y="77.4">C3</text>
<text x="194" y="76.8" transform="rotate(-90 194 76.8)">VDD</text>
<text x="16" y="82.8">R17</text>
<text x="26" y="82.2">R15</text>
<text x="53.3" y="82.8">TP5</text>
<text x="59.9" y="82.2">10k</text>
<text x="60.4" y="80.2">R12</text>
<text x="76.7" y="79.7">RC3</text>
<text x="76.7" y="82.2">RB2</text>
<text x="89.7" y="82.2">RA5</text>
<text x="89.7" y="79.7">RA6</text>
<text x="103" y="78.4">R10</text>
<text x="103.7" y="80.5">1k</text>
<text x="113" y="80">D1</text>
<text x="129.3" y="81">MCP6004_JJG</text>
<text x="133.9" y="78.4">U1B</text>
<text x="156.4" y="80.2">R_Photo</text>
<text x="177" y="80.5">.1uF</text>
<text x="186.7" y="79.2">MCP6004_JJG</text>
<text x="194" y="83.3" transform="rotate(-90 194 83.3)">VSS</text>
<text x="196.1" y="81.2">U1E</text>
<text x="14.7" y="88.8">Earth</text>
<text x="15.5" y="84.8">10k</text>
<text x="26" y="84.5">330</text>
<text x="30.7" y="84.8">TestPoint</text>
<text x="31.7" y="86.8">TP6</text>
<text x="45.7" y="87.3">Earth</text>
<text x="50.8" y="84.5">TestPoint</text>
<text x="59.1" y="86.3">Earth</text>
<text x="76.7" y="84.8">RB1</text>
<text x="76.7" y="87.3">RC4</text>
<text x="76.7" y="89.9">RC5</text>
<text x="89.5" y="87.3">RB0</text>
<text x="89.5" y="84.8">RB3</text>
<text x="89.7" y="89.9">RA2</text>
<text x="106.6" y="88.6">Earth</text>
<text x="136.9" y="87.3">VINB+</text>
<text x="149.7" y="89.9">R4</text>
<text x="160.8" y="88.8">C5</text>
<text x="63.6" y="92.4">R11</text>
<text x="64.3" y="94.4">1k</text>
<text x="76.7" y="92.4">RC6</text>
<text x="76.7" y="94.9">RD4</text>
<text x="89.7" y="94.9">RA0</text>
<text x="89.7" y="92.4">RA1</text>
<text x="113" y="94.4">TP2</text>
<text x="128.8" y="92.4">VOUTB</text>
<text x="148.7" y="92.4">10k</text>
<text x="159.2" y="91.9">1uF</text>
<text x="51.3" y="98.8">Green LED</text>
<text x="66" y="101.6">D2</text>
<text x="76.7" y="97.5">GND</text>
<text x="76.7" y="100">RA3</text>
<text x="89.4" y="97.5">GND</text>
<text x="89.5" y="100">RD7</text>
<text x="113" y="97">TestPoint</text>
<text x="136.9" y="97.5">VINB-</text>
<text x="169.4" y="101.3">+5V</text>
<text x="190.4" y="96.2">Earth</text>
<text x="23.7" y="107.6">Alt_external_power_supply</text>
<text x="35" y="105.1">J2</text>
<text x="50" y="105.1">+5V</text>
<text x="76.7" y="102.6">RA4</text>
<text x="76.7" y="105.1">RE2</text>
<text x="76.7" y="107.6">RC7</text>
<text x="89.5" y="107.6">RB5</text>
<text x="89.5" y="105.1">RD5</text>
<text x="89.5" y="102.6">RD6</text>
<text x="152.3" y="105.1">Earth</text>
<text x="173" y="106.9">R_Photo</text>
<text x="174.2" y="104.1">R2</text>
<text x="59.6" y="110.2">Earth</text>
<text x="76.7" y="110.2">RD0</text>
<text x="76.7" y="112.7">RD1</text>
<text x="89.7" y="112.7">RF6</text>
<text x="89.7" y="110.2">RF7</text>
<text x="144" y="110.9">MCP6004_JJG</text>
<text x="149.4" y="108.7">U1A</text>
<text x="153.6" y="114">VINA+</text>
<text x="56.1" y="117.8">Spare_GPIO</text>
<text x="60.4" y="115.3">J4</text>
<text x="76.7" y="115.3">RD2</text>
<text x="76.7" y="117.8">RD3</text>
<text x="89.7" y="117.8">RF4</text>
<text x="89.7" y="115.3">RF5</text>
<text x="125.7" y="114.5">TP1</text>
<text x="125.7" y="117">TestPoint</text>
<text x="145.3" y="119.1">VOUTA</text>
<text x="165.2" y="119.1">10k</text>
<text x="166.2" y="116.5">R1</text>
<text x="175" y="114.8">C6</text>
<text x="197.4" y="119.1">U1D</text>
<text x="37.8" y="124.9">Earth</text>
<text x="49.2" y="124.9">Earth</text>
<text x="76.7" y="120.3">GND</text>
<text x="76.7" y="122.9">RF0</text>
<text x="76.7" y="125.4">RF1</text>
<text x="89.4" y="120.3">GND</text>
<text x="89.6" y="125.4">RE0</text>
<text x="89.6" y="122.9">RE1</text>
<text x="100.3" y="125.4">Earth</text>
<text x="153.6" y="124.2">VINA-</text>
<text x="174" y="121.4">1uF</text>
<text x="192.8" y="121.6">MCP6004_JJG</text>
<text x="76.7" y="128">RF2</text>
<text x="76.7" y="130.5">RF3</text>
<text x="89.5" y="130.5">RC0</text>
<text x="89.5" y="128">RC1</text>
<text x="113.5" y="126.7">+5V</text>
<text x="168.8" y="131.8">Earth</text>
<text x="192.3" y="128">VIND+</text>
<text x="117.2" y="133.8">R6</text>
<text x="117.2" y="136.1">10k</text>
<text x="122.7" y="135.6">SW_DPST</text>
<text x="124.9" y="133">SW3</text>
<text x="182.8" y="133">Earth</text>
<text x="200.3" y="133">VOUTD</text>
<text x="98.3" y="140.7">+5V</text>
<text x="157.5" y="143.7">TP8</text>
<text x="192.3" y="138.1">VIND-</text>
<text x="101.9" y="147.8">R7</text>
<text x="107.5" y="149.6">SW_DPST</text>
<text x="109.7" y="147">SW4</text>
<text x="129.5" y="149.6">Earth</text>
<text x="157.5" y="146.3">TestPoint</text>
<text x="102" y="150.1">10k</text>
<text x="152.3" y="153.4">Earth</text>
<text x="114.2" y="163.5">Earth</text>
</g>
<g font-size="1.3" fill="#a90000">
<text x="32.3" y="36.7">1</text>
<text x="32.3" y="41.8">2</text>
<text x="32.3" y="39.2">3</text>
<text x="57" y="41.4" transform="rotate(-90 57 41.4)">1</text>
<text x="59.6" y="41.4" transform="rotate(-90 59.6 41.4)">2</text>
<text x="62.1" y="41.4" transform="rotate(-90 62.1 41.4)">3</text>
<text x="144.7" y="51.9">10</text>
<text x="127.5" y="57">8</text>
<text x="74.2" y="60.8">1</text>
<text x="74.2" y="63.4">2</text>
<text x="74.2" y="65.9">3</text>
<text x="93.9" y="65.9">54</text>
<text x="93.9" y="63.4">55</text>
<text x="93.9" y="60.8">56</text>
<text x="145.3" y="62.1">9</text>
<text x="74.2" y="68.4">4</text>
<text x="74.2" y="71">5</text>
<text x="93.9" y="71">52</text>
<text x="93.9" y="68.4">53</text>
<text x="192.9" y="71.9" transform="rotate(-90 192.9 71.9)">4</text>
<text x="36.7" y="73.5">1</text>
<text x="36.7" y="76.1">3</text>
<text x="45.6" y="73.5">2</text>
<text x="45.6" y="76.1">4</text>
<text x="74.2" y="73.5">6</text>
<text x="74.2" y="76.1">7</text>
<text x="93.9" y="76.1">50</text>
<text x="93.9" y="73.5">51</text>
<text x="36.7" y="78.6">5</text>
<text x="36.7" y="81.1">7</text>
<text x="45.6" y="78.6">6</text>
<text x="45.6" y="81.1">8</text>
<text x="73.6" y="83.7">10</text>
<text x="74.2" y="78.6">8</text>
<text x="74.2" y="81.1">9</text>
<text x="93.9" y="83.7">47</text>
<text x="93.9" y="81.1">48</text>
<text x="93.9" y="78.6">49</text>
<text x="73.6" y="86.2">11</text>
<text x="73.6" y="88.8">12</text>
<text x="93.9" y="88.8">45</text>
<text x="93.9" y="86.2">46</text>
<text x="144" y="86.2">5</text>
<text x="192.9" y="86.4" transform="rotate(-90 192.9 86.4)">11</text>
<text x="73.6" y="91.3">13</text>
<text x="73.6" y="93.8">14</text>
<text x="93.9" y="93.8">43</text>
<text x="93.9" y="91.3">44</text>
<text x="73.6" y="96.4">15</text>
<text x="73.6" y="98.9">16</text>
<text x="73.6" y="101.5">17</text>
<text x="93.9" y="101.5">40</text>
<text x="93.9" y="98.9">41</text>
<text x="93.9" y="96.4">42</text>
<text x="144" y="96.4">6</text>
<text x="73.6" y="104">18</text>
<text x="73.6" y="106.5">19</text>
<text x="93.9" y="106.5">38</text>
<text x="93.9" y="104">39</text>
<text x="38" y="109.1">1</text>
<text x="38" y="111.6">2</text>
<text x="73.6" y="109.1">20</text>
<text x="73.6" y="111.6">21</text>
<text x="93.9" y="111.6">36</text>
<text x="93.9" y="109.1">37</text>
<text x="160.6" y="112.9">3</text>
<text x="63.4" y="119.2">1</text>
<text x="73.6" y="114.2">22</text>
<text x="73.6" y="116.7">23</text>
<text x="73.6" y="119.2">24</text>
<text x="93.9" y="119.2">33</text>
<text x="93.9" y="116.7">34</text>
<text x="93.9" y="114.2">35</text>
<text x="142.8" y="118">1</text>
<text x="63.4" y="121.8">2</text>
<text x="63.4" y="124.3">3</text>
<text x="73.6" y="121.8">25</text>
<text x="73.6" y="124.3">26</text>
<text x="93.9" y="124.3">31</text>
<text x="93.9" y="121.8">32</text>
<text x="160.6" y="123.1">2</text>
<text x="63.4" y="126.9">4</text>
<text x="63.4" y="129.4">5</text>
<text x="73.6" y="126.9">27</text>
<text x="73.6" y="129.4">28</text>
<text x="93.9" y="129.4">29</text>
<text x="93.9" y="126.9">30</text>
<text x="189.2" y="126.9">12</text>
<text x="206.9" y="131.9">14</text>
<text x="189.2" y="137">13</text>
<text x="122.5" y="143.4">1</text>
<text x="122.5" y="138.3">3</text>
<text x="130.1" y="143.4">2</text>
<text x="130.1" y="138.3">4</text>
<text x="107.2" y="152.3">3</text>
<text x="114.8" y="152.3">4</text>
<text x="107.2" y="157.3">1</text>
<text x="114.8" y="157.3">2</text>
</g>
<g font-size="1.3" fill="#0f0f0f">
<text x="16.3" y="76.1">RB2</text>
<text x="12.5" y="78.6">RC3</text>
<text x="69.7" y="78.6">RC3</text>
<text x="69.7" y="81.2">RB2</text>
<text x="121.4" y="91.3">Vout 7</text>
</g>
</svg>
